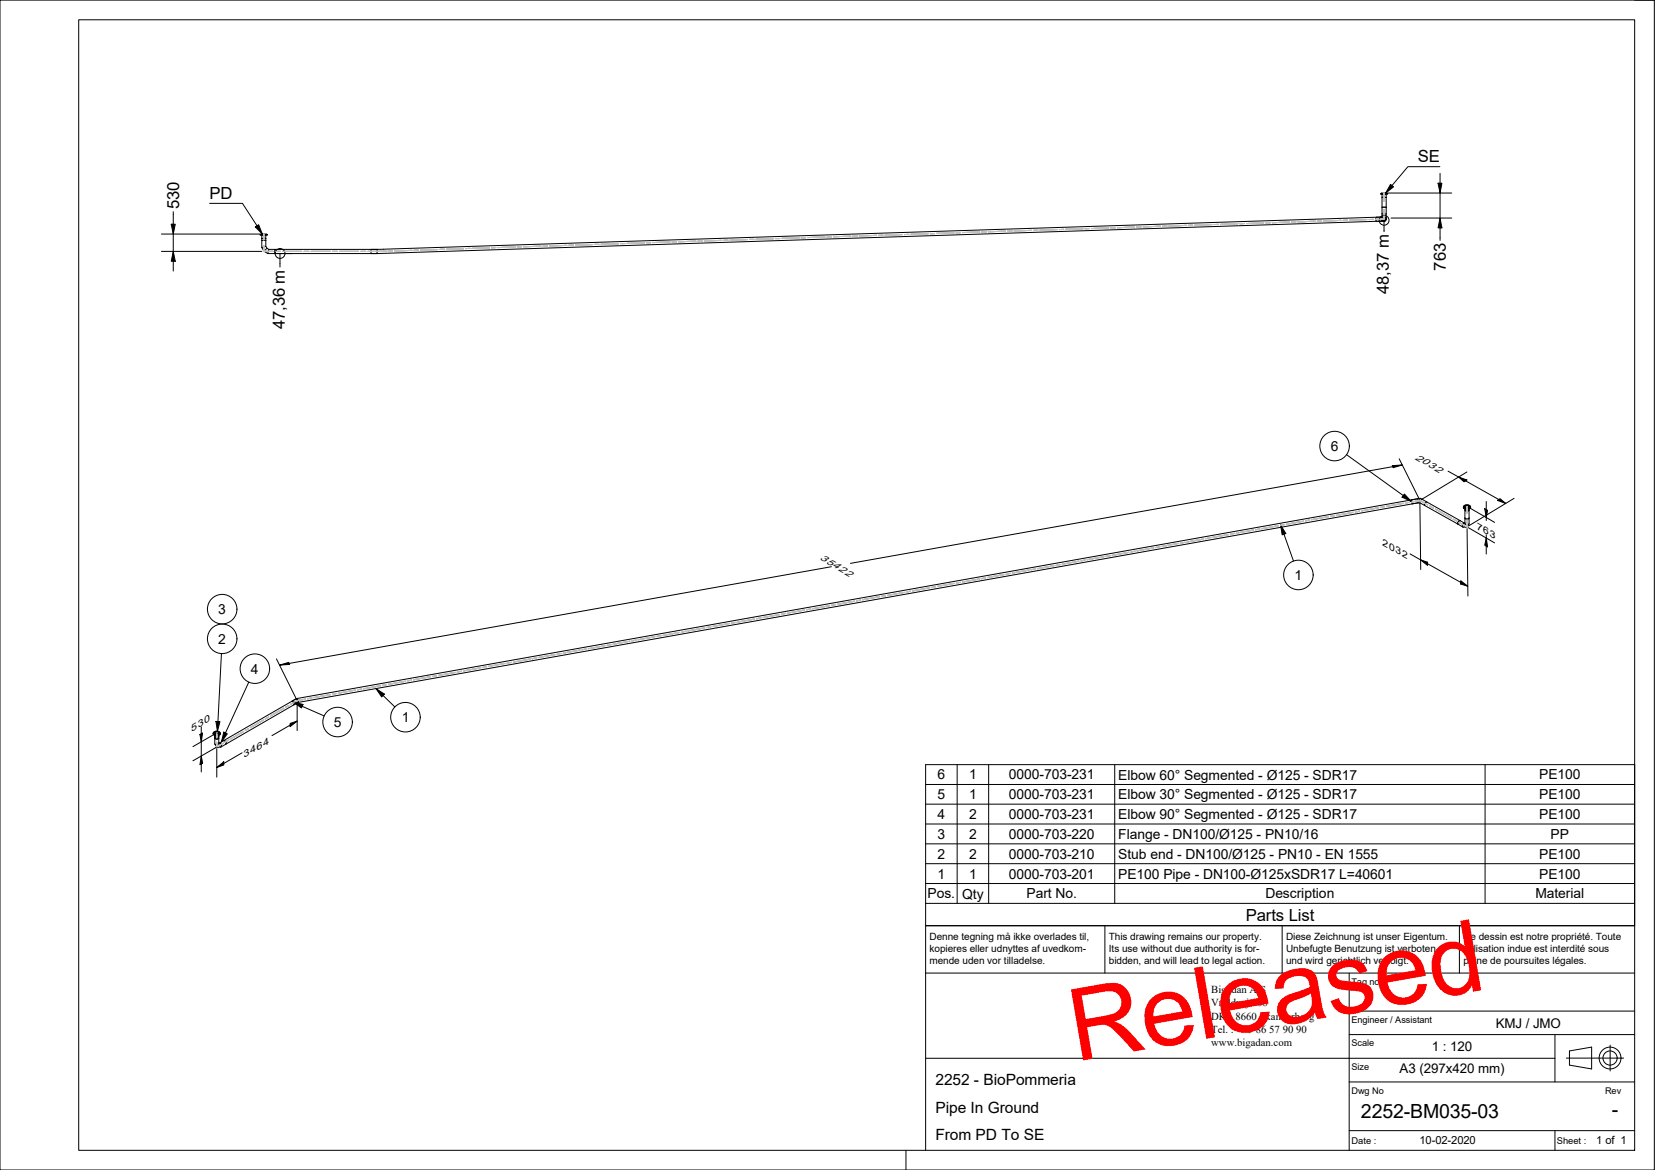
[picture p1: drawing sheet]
<svg xmlns="http://www.w3.org/2000/svg" width="420mm" height="297mm" viewBox="0 0 420 297" stroke-linecap="round" stroke-linejoin="round" font-family="sans-serif">
<!-- layer: 3D Sketch Geometry -->
<g fill="none" stroke="#c0c0c0" stroke-width=".25">
<path d="M67 59.4v1.5M216 60l-4.4 .1M217.6 59.9l-1.1 .1M222.5 59.8l-4.4 .1M224.2 59.7l-1.1 .1M229.1 59.5l-4.4 .2M230.7 59.5h-1.1M235.6 59.3l-4.3 .2M237.3 59.3h-1.1M242.2 59.1l-4.4 .2M243.8 59.1h-1.1M248.7 58.9l-4.4 .1"/>
<path d="M250.4 58.9h-1.1M255.3 58.7l-4.4 .1M256.9 58.7h-1.1M261.8 58.5l-4.3 .1M263.5 58.4l-1.1 .1M268.4 58.3l-4.4 .1M270 58.2l-1.1 .1M275 58.1l-4.4 .1M276.6 58l-1.1 .1M281.5 57.9l-4.4 .1M283.1 57.8l-1.1 .1M288 57.6l-4.3 .2"/>
<path d="M289.7 57.6h-1.1M294.6 57.4l-4.4 .2M296.2 57.4h-1.1M301.2 57.2l-4.4 .2M302.8 57.2h-1.1M307.7 57l-4.4 .2M309.3 57h-1.1M314.2 56.8l-4.3 .2M315.9 56.8h-1.1M320.8 56.6l-4.4 .2M322.5 56.5l-1.1 .1M327.4 56.4l-4.4 .1"/>
<path d="M329 56.3l-1.1 .1M333.9 56.2l-4.4 .1M335.5 56.1l-1.1 .1M340.4 56l-4.3 .1M342.1 55.9l-1.1 .1M347 55.7l-4.4 .2M348.7 55.7h-1.1M351.4 53.2v2.2M351.4 55.5l-2.2 .2M351.4 49v2.1M67 62.3v1.5h2.4M70 63.8h1.2"/>
<path d="M71.8 63.8h4.8M77.2 63.8h1.2M79 63.8h4.8M84.4 63.8h1.2M86.2 63.8h4.8M91.7 63.8h1.1M98 63.8h-4.6M99.7 63.7h-1.1M104.6 63.6l-4.4 .1M106.2 63.5h-1.1M111.1 63.4l-4.3 .1M112.8 63.3h-1.1"/>
<path d="M117.7 63.1l-4.4 .2M119.3 63.1h-1.1M124.2 62.9l-4.4 .2M125.9 62.9h-1.1M130.8 62.7l-4.4 .2M132.4 62.6l-1.1 .1M137.3 62.5l-4.3 .1M139 62.4l-1.1 .1M143.9 62.3l-4.4 .1M145.5 62.2l-1.1 .1M150.5 62.1l-4.4 .1M151 62h1.1"/>
<path d="M157 61.9l-4.4 .1M157.5 61.8h1.1M163.5 61.7l-4.3 .1M164.1 61.6h1.1M170.1 61.5l-4.4 .1M170.6 61.4h1.1M176.7 61.2l-4.4 .2M177.2 61.2h1.1M183.2 61l-4.4 .2M183.8 61h1M189.7 60.8l-4.3 .1M190.3 60.8h1.1"/>
<path d="M196.3 60.6l-4.4 .1M196.8 60.6h1.2M202.9 60.4l-4.4 .1M204.5 60.4h-1.1M209.4 60.2l-4.3 .1M211 60.1l-1 .1M288.2 139.9l-1.1 .3M292.9 139.1l-4.2 .8M294.5 138.8l-1.1 .2M299.3 138l-4.3 .7M300.8 137.7l-1 .2M305.6 136.8l-4.3 .8"/>
<path d="M307.2 136.6l-1.1 .2M311.9 135.7l-4.2 .8M313.5 135.4l-1.1 .2M318.2 134.6l-4.2 .7M319.8 134.3l-1 .2M324.6 133.5l-4.3 .7M326.1 133.2l-1 .2M330.9 132.3l-4.2 .8M332.5 132l-1.1 .2M337.2 131.2l-4.2 .7M338.8 130.9l-1 .2M343.6 130.1l-4.3 .7"/>
<path d="M345.1 129.8l-1 .2M349.9 128.9l-4.2 .8M351.5 128.6l-1.1 .2M356.2 127.8l-4.2 .8M357.8 127.5l-1 .2M358.4 127.5l2.1-.4 2 1.1M363 128.5l.9 .5M364.4 129.3l4 2.2M368.9 131.8l1.1 .6M372.4 132v1.8l-2-1.1M372.4 128.6v1.7M178.9 159.4l-4.2 .8"/>
<path d="M180.5 159.1l-1.1 .2M185.3 158.3l-4.3 .7M186.8 158l-1 .2M191.6 157.2l-4.3 .7M193.2 156.9l-1.1 .2M197.9 156l-4.2 .8M199.5 155.7l-1.1 .2M204.2 154.9l-4.2 .7M205.8 154.6l-1 .2M210.6 153.8l-4.3 .7M212.1 153.5l-1 .2M216.9 152.6l-4.2 .8"/>
<path d="M218.5 152.3l-1.1 .3M223.2 151.5l-4.2 .8M224.8 151.2l-1 .2M229.6 150.4l-4.3 .8M231.1 150.1l-1 .2M235.9 149.3l-4.2 .7M237.5 149l-1.1 .2M242.2 148.1l-4.2 .8M243.8 147.9l-1 .1M248.6 147l-4.3 .8M250.1 146.7l-1 .2M254.9 145.9l-4.2 .7"/>
<path d="M256.5 145.6l-1.1 .2M261.2 144.7l-4.2 .8M262.8 144.5l-1.1 .1M267.5 143.6l-4.1 .8M269.2 143.3l-1.1 .2M273.9 142.5l-4.2 .7M275.5 142.2l-1.1 .2M280.2 141.3l-4.2 .8M281.8 141.1l-1 .2M286.6 140.2l-4.2 .8M72.1 179.8l-3.4 2M73.3 179.1l-.8 .5"/>
<path d="M77.6 177.5l-2.2 .4-1.7 .9M79.2 177.2l-1.1 .2M83.9 176.3l-4.2 .8M85.5 176.1l-1.1 .2M90.2 175.2l-4.2 .8M91.8 174.9l-1 .2M96.6 174.1l-4.3 .8M98.1 173.8l-1 .2M102.9 173l-4.2 .7M104.5 172.7l-1.1 .2M109.2 171.8l-4.2 .8M110.8 171.6l-1 .1"/>
<path d="M115.6 170.7l-4.3 .8M117.1 170.4l-1 .2M121.9 169.6l-4.2 .7M123.5 169.3l-1.1 .2M128.2 168.4l-4.2 .8M129.8 168.2l-1.1 .1M134.6 167.3l-4.3 .8M136.1 167l-1 .2M140.9 166.2l-4.2 .7M142.5 165.9l-1.1 .2M147.2 165l-4.2 .8M148.8 164.8l-1.1 .2"/>
<path d="M153.5 163.9l-4.1 .8M155.2 163.6l-1.1 .3M159.9 162.8l-4.2 .8M161.5 162.5l-1.1 .2M166.2 161.7l-4.2 .7M167.8 161.4l-1 .2M172.6 160.6l-4.2 .7M174.2 160.3l-1.1 .2M55 188.5v1.1l1.7-.9M55 186v1.2M58 187.9l-.9 .5M61.8 185.7l-3.4 2"/>
<path d="M63.1 185l-.8 .4M66.9 182.8l-3.4 1.9M68.2 182l-.8 .5"/>
</g>
<!-- layer: Visible -->
<g fill="none" stroke="#000" stroke-width=".25">
<path d="M66 59.5h1.9v.2h-1.9zM66.3 59.5v-.1l1.3 .1M66.5 59.7h.1M66.5 59.7h1v.8M66.5 59.7v3.2M349.3 55.3l1.6-.2-.3 .6 .4 .5h-1.6l-.2-.4zM350.5 49.2l1.8 .1zM350.7 49.2v-.2h1.3v.2M350.9 55.4v.3l.4 .3 .4-.1 .2-.5M350.9 55l.3 .4 .5-.1 .2-.3M350.9 54.3l.4 .1 .6-.1M350.9 55.1l-256.7 8.2v1.1"/>
<path d="M350.9 49.3v6.4l.1 .3 .4 .1 .4-.2 .1-.3M350.9 52.6h1M350.9 50.1h1M350.9 49.3h1M351.4 56.1l-.4 .1M351.4 56.1h.1M351.4 56.1l-255.6 8.3M351.9 55.6l-.2 .4-.4 .1M351.9 49.3v.8M351.9 55.6l-.2 .4-.3 .1M351.9 50.1v5.5M66.5 61h1"/>
<path d="M66.5 60.5h1M66.5 62.9l.5 .9M67 63.8l1 .6M67.5 62.6l-1 .3M67.5 60.5v2.1M67.5 62.6l.3 .4M67.8 63l-.8 .8M67.8 63l.4 .3M68 64.4h27.8M68.2 63.3l-.2 1.1M68.2 63.3h27.6l-.1 .1 .1 1M69.8 63.3v1.1"/>
<path d="M95.8 64.4h.1M358.3 126.9l1.7-.3v1.1l-1.5 .2zM360 127.7h.6l9.6 5.4M360 127.7l-284.4 50.6M360.6 126.5l-.2 .2M360.6 126.5l.4 .2M360.6 126.5l-285.3 50.9M360.9 126.7h.1M361 126.7l-.2 .1M361 126.7l1.2 .8M362.2 127.5l-.5 .2v.6M362.2 127.5l8.5 4.7"/>
<path d="M370.2 133.1l1.2 .7M370.7 132.2l-.5 .3v.6M370.7 132.2l1 .6M371.5 128.7l.2 .5 .5 .2 .9-.2 .2-.5M371.6 128.8l.2 .1zM371.6 128.5l.2 .1zM371.7 128.3l1.1-.1 .5 .2v.4l-.5 .4h-.8l-.5-.4zM371.8 128.6v.2l.4 .3 .6-.1 .3-.4M371.9 132.8l-.6 .2v.6l.1 .2h.9M371.9 131.5l.4 .3 .7-.3M371.9 129.5l.4 .3 .7-.3M371.9 128.3l.8-.1a.42 .42 0 0 1 .3 .6 .42 .42 0 0 1-.7 .1l-.5-.2z"/>
<path d="M371.9 132.7l-.2 .6 .4 .5 .4-.1 .4-.6M371.9 129.3v3.5l.5 .5 .6-.3v-3.7M372 128.4l.7-.1 .2 .4-.6 .1-.3-.1zM372.1 129.1h.1zM372.7 129.1h.1zM373 128.8l.2 .1zM373.1 128.5l.1 .1zM75.3 177.4h.1M75.3 177.4l.3 .3v.6M75.3 177.4l-1.3 .7 .5 .3v.6l1.1-.7M75.3 177.4l-18.5 10.6M75.6 178.3l-18.3 10.7"/>
<path d="M54.1 186.2l.2 .4 .5 .2 .9-.1 .3-.5M54.1 186l.4-.3 .7-.1 .6 .2 .2 .4-.5 .4-.8 .1-.5-.3zM54.3 186.3l.1 .1zM54.4 186h-.1l.1 .3 .5 .2 .6-.1 .3-.4h-.1M54.5 187.4l.4 .2h.4l.2-.2M54.5 186.9l.4 .3h.4l.2-.3M54.5 186.7v2.2l.3 .2 .4-.1 .3-.2v-2.1M54.6 185.7h.9a.4 .4 0 0 1 .1 .6 .4 .4 0 0 1-.6 .1l-.6-.2zM54.6 185.9l.7-.1a.34 .34 0 0 1-.1 .5 .34 .34 0 0 1-.5-.1zM54.7 186.5l.1 .1zM55.3 186.5l.1 .1zM55.5 188.5l.3 .6-.4 .5h-.4l-.4-.6"/>
<path d="M55.6 188.6l.4 .2 .2 .6-.2 .3-.8-.1M55.7 186.3h.1zM56.8 188l.5 .4v.6M56.8 188l-1.1 .6M57.3 189l-1.3 .7"/>
</g>
<!-- layer: Symbol -->
<g fill="none" stroke="#000" stroke-width=".25">
<path d="M53.2 51.6h8.4l5 7.8M64.8 57.6l.9-.5 .9 2.3zM353 46.8l.8 .6-2 1.6zM365.5 42.3h-8.1l-5.6 6.7M341.8 115.4l16.5 11.9M325.1 133.3l1.3 2.2-.9 .3zM325.1 133.3l3.3 9.1M356.5 125.4l1.8 1.9-2.4-1.1zM56.2 165.9l-1 19.8M63.2 173.2l-7 15.2M74.5 178.3l2.4 .5-.4 .9zM74.5 178.3l7.8 3.5"/>
<path d="M95.5 174.8l2.1 1.4-.7 .7zM95.5 174.8l4.7 4.7M54.8 183.2h1l-.6 2.5zM56.8 185.9l.9 .4-1.5 2.1zM235 199.2h180M243 194.1v35.2M251 194.1v35.2M283 194.1v35.2M377 194.1v35.2M235 204.2h180M235 209.2h180M235 214.2h180"/>
<path d="M235 219.3h180M235 224.3h180v-30.2h-180v35.2M235 229.3v5.7h180v-5.7M415 224.3v5h-180"/>
<circle cx="338.8" cy="113.2" r="3.7"/>
<circle cx="56.4" cy="154.7" r="3.7"/>
<circle cx="329.6" cy="146" r="3.7"/>
<circle cx="56.4" cy="162.2" r="3.7"/>
<circle cx="64.7" cy="169.8" r="3.7"/>
<circle cx="85.7" cy="183.3" r="3.7"/>
<circle cx="102.9" cy="182.1" r="3.7"/>
</g>
<!-- layer: Border -->
<path d="M0 0h420v297h-420zM20 5h395v287h-395zM415 0h5M230 292v5" fill="none" stroke="#000" stroke-width=".25"/>
<!-- layer: Title -->
<g fill="none" stroke="#000" stroke-width=".25">
<path d="M280.5 235v12M325.5 235v12M370.5 235v12M415 235h-180v57M235 247h180M342.5 256.7h72.5M342.5 247v45M235 268.7h159.8M342.5 274.7h72.5M342.5 262.7h72.5M394.8 262.7v12M397.6 268.6h14.6"/>
<path d="M398.4 266.8l5.7-1v5.6l-5.7-1zM408.8 265.3v6.6M342.5 287h72.5M394.8 287v5"/>
<circle cx="408.7" cy="268.6" r="2.77"/>
<circle cx="408.7" cy="268.6" r="1.8"/>
</g>
<!-- layer: Sketch Geometry -->
<path d="M351.4 56h.3" fill="none" stroke="#000" stroke-width=".25"/>
<!-- layer: Symbol -->
<g fill="#000">
<path d="M64.8 57.6l.9-.5 .9 2.3z" fill-rule="evenodd"/>
<path d="M353 46.8l.8 .6-2 1.6z" fill-rule="evenodd"/>
<path d="M325.1 133.3l1.3 2.2-.9 .3z" fill-rule="evenodd"/>
<path d="M356.5 125.4l1.8 1.9-2.4-1.1z" fill-rule="evenodd"/>
<path d="M74.5 178.3l2.4 .5-.4 .9z" fill-rule="evenodd"/>
<path d="M95.5 174.8l2.1 1.4-.7 .7z" fill-rule="evenodd"/>
<path d="M54.8 183.2h1l-.6 2.5z" fill-rule="evenodd"/>
<path d="M56.8 185.9l.9 .4-1.5 2.1z" fill-rule="evenodd"/>
</g>
<!-- layer: Dimension -->
<g fill="none" stroke="#000" stroke-width=".25">
<path d="M41 59.4h25.5M43.5 56.9h1l-.5 2.5zM44 53.7v15.1M351.4 56v2.8M351.9 49h16.7M353.1 55.4h15.5M365.1 46.5h1l-.5 2.5zM365.6 55.4l.5 2.5h-1zM365.6 44v17M41 63.8h25.5M44 63.8l.5 2.5h-1zM70.3 64.4h4"/>
<path d="M71.1 64.4v3.4M353.4 118.2l2.6-.1-2.3 .6zM355.2 116.5l5.1 10.3M356 118.1l-140.1 24.9M367.6 119.6l14.7 8.2M372.4 119.8l-11.6 7.1M360.5 127.5l.2 17.1M370.3 121.1l2.1 .8-.7 .4zM372.4 134.2l.3 17.1M372.8 128.8l6.6 3.8M372.8 134l6.6 3.8M376.9 129.1l.8 .5-.4 1.8z"/>
<path d="M377.3 136.6l.4 2.2-.8-.4zM377.3 127.3v4.9M377.3 135.8v4.9M380.2 127l.6-.4 1.5 1.2zM384.4 126.5l-11.6 7M211.1 143.9l-140.1 25M358 140.6l14.6 8.2M360.6 142.1l1.8 .6v.8zM370.8 147.4l1.8 1.4-1.8-.5zM70.2 167.3l5.1 10.3M71 168.9l2.3-.7 .2 .5zM75.4 178.3v7.2"/>
<path d="M50.8 186.5l.6-.4-.3 2.2zM51.1 191.9l.3 1.8-.6 .5zM51.1 184.5v11.5M55 194.8l1.8-1.4v.8zM55 190.1v7.2M55.4 186.3l-.4-.3-6 3.6M55.4 189.9l-.4-.3-6 3.6M61.5 191.1l-6.5 3.7M73.7 183.7l1.7-.6-1.7 1.4zM75.4 183.1l-6.4 3.7"/>
<circle cx="351.4" cy="55.9" r="1.25"/>
<circle cx="71.1" cy="64.4" r="1.25"/>
</g>
<g fill="#000">
<path d="M43.5 56.9h1l-.5 2.5z" fill-rule="evenodd"/>
<path d="M365.1 46.5h1l-.5 2.5z" fill-rule="evenodd"/>
<path d="M365.6 55.4l.5 2.5h-1z" fill-rule="evenodd"/>
<path d="M44 63.8l.5 2.5h-1z" fill-rule="evenodd"/>
<path d="M353.4 118.2l2.6-.1-2.3 .6z" fill-rule="evenodd"/>
<path d="M370.3 121.1l2.1 .8-.7 .4z" fill-rule="evenodd"/>
<path d="M376.9 129.1l.8 .5-.4 1.8z" fill-rule="evenodd"/>
<path d="M377.3 136.6l.4 2.2-.8-.4z" fill-rule="evenodd"/>
<path d="M380.2 127l.6-.4 1.5 1.2z" fill-rule="evenodd"/>
<path d="M360.6 142.1l1.8 .6v.8z" fill-rule="evenodd"/>
<path d="M370.8 147.4l1.8 1.4-1.8-.5z" fill-rule="evenodd"/>
<path d="M71 168.9l2.3-.7 .2 .5z" fill-rule="evenodd"/>
<path d="M50.8 186.5l.6-.4-.3 2.2z" fill-rule="evenodd"/>
<path d="M51.1 191.9l.3 1.8-.6 .5z" fill-rule="evenodd"/>
<path d="M55 194.8l1.8-1.4v.8z" fill-rule="evenodd"/>
<path d="M73.7 183.7l1.7-.6-1.7 1.4z" fill-rule="evenodd"/>
</g>
<text font-size="25.5" fill="#f00" x="273" y="269.6" transform="rotate(-10 273 269.6)">Released</text>
<g font-size="5">
<text x="345.5" y="283.7">2252-BM035-03</text>
<text x="409.2" y="283.3">-</text>
</g>
<g font-size="4.2">
<text x="359.9" y="41.2">SE</text>
<text x="45.5" y="53.1" transform="rotate(-90 45.5 53.1)">530</text>
<text x="53.2" y="50.4">PD</text>
<text x="367" y="68.7" transform="rotate(-90 367 68.7)">763</text>
<text x="352.6" y="74.7" transform="rotate(-90 352.6 74.7)">48,37 m</text>
<text x="72.3" y="83.6" transform="rotate(-90 72.3 83.6)">47,36 m</text>
<text x="316.3" y="233.7">Parts List</text>
</g>
<g font-size="3.9">
<text x="237.5" y="275.5">2252 - BioPommeria</text>
<text x="237.5" y="282.5">Pipe In Ground</text>
<text x="237.5" y="289.5">From PD To SE</text>
</g>
<g font-size="3.5">
<text x="337.9" y="114.5">6</text>
<text x="328.6" y="147.2">1</text>
<text x="55.4" y="155.9">3</text>
<text x="55.4" y="163.4">2</text>
<text x="63.7" y="171">4</text>
<text x="84.7" y="184.5">5</text>
<text x="102" y="183.3">1</text>
<text x="238" y="197.9">6</text>
<text x="246" y="197.9">1</text>
<text x="256.1" y="197.9">0000-703-231</text>
<text x="283.9" y="197.9">Elbow 60° Segmented - Ø125 - SDR17</text>
<text x="390.7" y="197.9">PE100</text>
<text x="238" y="202.9">5</text>
<text x="246" y="202.9">1</text>
<text x="256.1" y="202.9">0000-703-231</text>
<text x="283.9" y="203">Elbow 30° Segmented - Ø125 - SDR17</text>
<text x="390.7" y="202.9">PE100</text>
<text x="238" y="207.9">4</text>
<text x="246" y="208">2</text>
<text x="256.1" y="208">0000-703-231</text>
<text x="283.9" y="208">Elbow 90° Segmented - Ø125 - SDR17</text>
<text x="390.7" y="208">PE100</text>
<text x="238" y="213">3</text>
<text x="246" y="213">2</text>
<text x="256.1" y="213">0000-703-220</text>
<text x="283.9" y="213">Flange - DN100/Ø125 - PN10/16</text>
<text x="393.7" y="213">PP</text>
<text x="238" y="218">2</text>
<text x="246" y="218">2</text>
<text x="256.1" y="218">0000-703-210</text>
<text x="283.9" y="218">Stub end - DN100/Ø125 - PN10 - EN 1555</text>
<text x="390.7" y="218">PE100</text>
<text x="238" y="223">1</text>
<text x="246" y="223">1</text>
<text x="256.1" y="223">0000-703-201</text>
<text x="283.9" y="223.1">PE100 Pipe - DN100-Ø125xSDR17 L=40601</text>
<text x="390.7" y="223">PE100</text>
<text x="235.5" y="228.1">Pos.</text>
<text x="244.3" y="228.1">Qty</text>
<text x="260.6" y="228.1">Part No.</text>
<text x="321.3" y="228.1">Description</text>
<text x="389.8" y="228.1">Material</text>
</g>
<g font-size="3.4">
<text x="379.8" y="260.9">KMJ / JMO</text>
<text x="363.5" y="266.9">1 : 120</text>
<text x="355.3" y="272.5">A3 (297x420 mm)</text>
</g>
<g font-size="2.8">
<text x="360.3" y="290.5">10-02-2020</text>
<text x="405.3" y="290.5">1 of 1</text>
</g>
<g font-size="2.7">
<text x="307.5" y="252">Bigadan A/S</text>
<text x="307.5" y="255.5">Vroldvej 168</text>
<text x="307.5" y="262.3">Tel. : +45</text>
<text x="307.5" y="258.9">DK - 8660 Skanderborg</text>
<text x="318.9" y="262.3">86</text>
<text x="322.2" y="262.3">57</text>
<text x="325.7" y="262.3">90</text>
<text x="329.1" y="262.3">90</text>
<text x="307.5" y="265.7">www.bigadan.com</text>
</g>
<g font-size="2.5">
<text x="359.1" y="116.5" transform="rotate(30 359.1 116.5)">2</text>
<text x="360.8" y="117.4" transform="rotate(30 360.8 117.4)">0</text>
<text x="362.4" y="118.3" transform="rotate(30 362.4 118.3)">3</text>
<text x="364" y="119.2" transform="rotate(30 364 119.2)">2</text>
<text x="208.1" y="142" transform="rotate(30 208.1 142)">3</text>
<text x="209.6" y="142.9" transform="rotate(30 209.6 142.9)">54</text>
<text x="212.7" y="144.7" transform="rotate(30 212.7 144.7)">2</text>
<text x="214.3" y="145.6" transform="rotate(30 214.3 145.6)">2</text>
<text x="48.6" y="185.7" transform="rotate(-30 48.6 185.7)">5</text>
<text x="50.3" y="184.9" transform="rotate(-30 50.3 184.9)">3</text>
<text x="51.9" y="183.8" transform="rotate(-30 51.9 183.8)">0</text>
<text x="63.6" y="191.5" transform="rotate(-30 63.6 191.5)">4</text>
<text x="65.2" y="190.7" transform="rotate(-30 65.2 190.7)">6</text>
<text x="66.9" y="189.6" transform="rotate(-30 66.9 189.6)">4</text>
<text x="61.9" y="192.6" transform="rotate(-30 61.9 192.6)">3</text>
<text x="236" y="238.5">Denne tegning må ikke overlades til,</text>
<text x="281.5" y="238.5">This drawing remains our property.</text>
<text x="326.5" y="238.5">Diese Zeichnung ist unser Eigentum.</text>
<text x="371.5" y="238.5">Ce dessin est notre propriété. Toute</text>
<text x="236" y="241.6">kopieres eller udnyttes af uvedkom-</text>
<text x="236" y="244.8">mende uden vor tilladelse.</text>
<text x="281.5" y="244.8">bidden, and will lead to legal action.</text>
<text x="281.5" y="241.6">Its use without due authority is for-</text>
<text x="326.5" y="241.6">Unbefugte Benutzung ist verboten</text>
<text x="326.5" y="244.8">und wird gerichtlich verfolgt.</text>
<text x="371.5" y="241.6">utilisation indue est interdité sous</text>
<text x="371.5" y="244.8">peine de poursuites légales.</text>
</g>
<g font-size="2.4">
<text x="374.8" y="134.3" transform="rotate(30 374.8 134.3)">7</text>
<text x="376.5" y="135.2" transform="rotate(30 376.5 135.2)">6</text>
<text x="378.1" y="136.2" transform="rotate(30 378.1 136.2)">3</text>
<text x="350.9" y="138.2" transform="rotate(30 350.9 138.2)">2</text>
<text x="352.6" y="139.3" transform="rotate(30 352.6 139.3)">0</text>
<text x="354.2" y="140.2" transform="rotate(30 354.2 140.2)">3</text>
<text x="355.9" y="141.2" transform="rotate(30 355.9 141.2)">2</text>
<text x="343.1" y="290.4">Date :</text>
<text x="395.2" y="290.4">Sheet :</text>
</g>
<g font-size="2.3">
<text x="343.1" y="250">Tag no.</text>
<text x="343.1" y="259.7">Engineer / Assistant</text>
<text x="343.1" y="265.7">Scale</text>
<text x="343.1" y="271.7">Size</text>
<text x="343.1" y="277.7">Dwg No</text>
<text x="407.5" y="277.7">Rev</text>
</g>
</svg>
